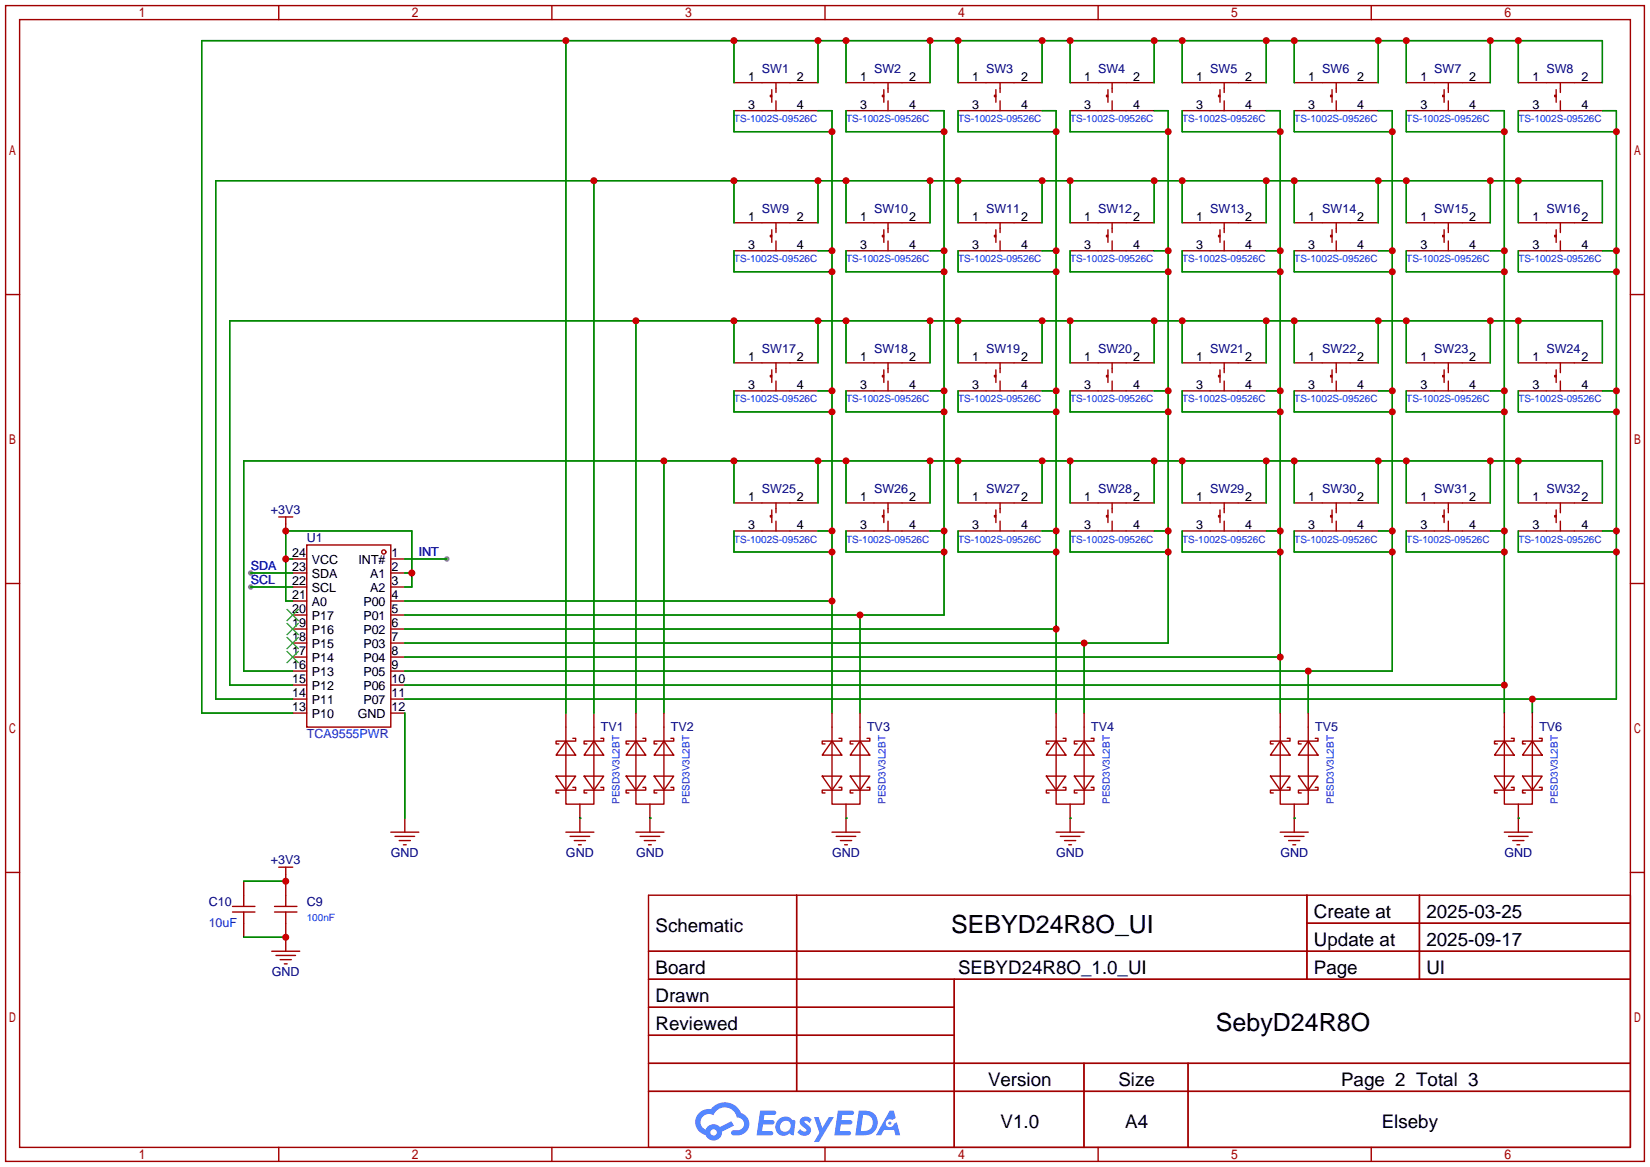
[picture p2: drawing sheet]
<svg xmlns="http://www.w3.org/2000/svg" width="299mm" height="212mm" viewBox="0 0 299 212" stroke-linecap="round" stroke-linejoin="round" font-family="sans-serif">
<g fill="#999">
<circle cx="81" cy="101.3" r=".51"/>
<circle cx="45.5" cy="103.9" r=".51"/>
<circle cx="45.5" cy="106.4" r=".51"/>
</g>
<g fill="none" stroke="#a10000" stroke-width=".25">
<path d="M1 1h297.2v209.6h-297.2zM3.6 3.6h292.1v204.4h-292.1zM50.5 1v2.6M100.1 1v2.6M149.6 1v2.6M199.1 1v2.6M248.7 1v2.6M1 53.4h2.6M295.7 53.4h2.5M1 105.8h2.6M295.7 105.8h2.5M1 158.2h2.6"/>
<path d="M295.7 158.2h2.5M117.6 162.3h178.1v45.7h-178.1zM117.6 172.5h178.1M117.6 177.5h178.1M144.5 162.3v35.6M173 177.5v30.5M237 162.3v15.2M237 167.4h58.7M257.4 162.3v15.2M117.6 182.6h55.4M117.6 192.8h178.1M117.6 187.7h55.4"/>
<path d="M117.6 197.9h178.1M196.6 192.8v15.2M215.4 192.8v15.2M50.5 208v2.6M100.1 208v2.6M149.6 208v2.6M199.1 208v2.6M248.7 208v2.6"/>
</g>
<g fill="#5487ff">
<path d="M145.3 202.7a1.3 1.3 0 0 1 1.9 .3l-.4 .6a.54 .54 0 0 0-.9-.2l.1 .2a1.58 1.58 0 0 1 1 1.5 1.43 1.43 0 0 1-2.4 .2l.5-.6a.64 .64 0 0 0 .5 .5 .64 .64 0 0 0 .7-.3l-.2-.2a1.6 1.6 0 0 1-1.1-1.6z"/>
<path d="M147.6 202.5h.9l.6 2 1.2-2h.9l-2.7 4.6h-.9l1-1.7z"/>
<path d="M137.8 201.4h1.7a1.31 1.31 0 0 1 1.2 .2 .4 .4 0 0 1-.3 .5l-1.8 .1-.1 .9h1.6a.4 .4 0 0 1 .4 .4 .4 .4 0 0 1-.5 .4h-1.6l-.2 1.2h.8a1.23 1.23 0 0 1 1.2 .2 .39 .39 0 0 1-.4 .5h-2.6z"/>
<path d="M151.9 201.4h1.7a1.32 1.32 0 0 1 1.2 .2 .39 .39 0 0 1-.3 .5l-1.8 .1-.1 .9h1.6a.4 .4 0 0 1 .4 .4 .4 .4 0 0 1-.4 .4h-1.7l-.2 1.2h.8a1.23 1.23 0 0 1 1.2 .1 .39 .39 0 0 1-.4 .6h-2.6z"/>
<path d="M161.3 201.4h.8l.3 1.3-.6 .4a.75 .75 0 0 0-1.1 .3 .75 .75 0 0 0 .5 1 .75 .75 0 0 0 .9-.7l.5-.2 .6 2.3h-.8l-.3-.9h-1.8l-.5 .9h-1z"/>
<path d="M155.7 201.4l-.6 4.4h1.5a2.27 2.27 0 0 0 2.6-2.2 2.27 2.27 0 0 0-2.7-2.2zM156.5 202.1a1.5 1.5 0 0 1 1.8 1.6 1.5 1.5 0 0 1-1.9 1.4h-.3z"/>
<path d="M141.2 203a1.62 1.62 0 0 0-.4 2.1 1.62 1.62 0 0 0 2 .6l.4-.2 .3 .3h.4l.3-2.4-.1-.3-.5-.1a1.58 1.58 0 0 0-2.4 0zM141.8 203.5a.99 .99 0 0 1 1.6 .3 .99 .99 0 0 1-.9 1.4 .94 .94 0 0 1-1-.6 .94 .94 0 0 1 .3-1.1z"/>
<path d="M126.8 201.8a2.37 2.37 0 0 0 1.1 4 1.54 1.54 0 0 0 1.8 1 1.54 1.54 0 0 0 1.2-1.6l2.2-1.1-.5-.8-2 1a1.57 1.57 0 0 0-2.7 .5 1.5 1.5 0 0 1-.7-2.1 1.5 1.5 0 0 1 2.2-.5 2.23 2.23 0 0 1 2.3-1.4 2.23 2.23 0 0 1 2 1.8 1.16 1.16 0 0 1 1.2 1.1 1.16 1.16 0 0 1-1.1 1.2h-.7a.47 .47 0 0 0-.5 .4 .47 .47 0 0 0 .4 .5 2.23 2.23 0 0 0 2.3-.6 2.23 2.23 0 0 0 .4-2.3 2.16 2.16 0 0 0-1.3-1.1 3.2 3.2 0 0 0-5.5-.7l-1.1 .1zM128.8 205.3a.6 .6 0 0 1 1.2 0 .6 .6 0 0 1-1.2 0z"/>
<circle cx="161.4" cy="203.6" r=".28"/>
</g>
<g fill="none" stroke="#a10000" stroke-width=".25">
<path d="M133.1 15h15.2M140 17.3h-.3v.2h.3M140 16.3v2.2M140.7 15v1.8M140.7 18.3v1.8M153.4 15h15.3M160.3 17.3h-.3v.2h.3M160.3 16.3v2.2M161 15v1.8M161 18.3v1.8M173.7 15h15.3M180.6 17.3h-.3v.2h.3"/>
<path d="M180.6 16.3v2.2M181.4 15v1.8M181.4 18.3v1.8M194.1 15h15.2M200.9 17.3h-.2v.2h.2M200.9 16.3v2.2M201.7 15v1.8M201.7 18.3v1.8M214.4 15h15.2M221.2 17.3h-.2v.2h.2M221.2 16.3v2.2M222 15v1.8"/>
<path d="M222 18.3v1.8M234.7 15h15.2M241.6 17.3h-.3v.2h.3M241.6 16.3v2.2M242.3 15v1.8M242.3 18.3v1.8M255 15h15.3M261.9 17.3h-.3v.2h.3M261.9 16.3v2.2M262.6 15v1.8M262.6 18.3v1.8M275.3 15h15.3"/>
<path d="M282.2 17.3h-.3v.2h.3M282.2 16.3v2.2M283 15v1.8M283 18.3v1.8M133.1 20.1h15.2M153.4 20.1h15.3M173.7 20.1h15.3M194.1 20.1h15.2M214.4 20.1h15.2M234.7 20.1h15.2M255 20.1h15.3M275.3 20.1h15.3"/>
<path d="M133.1 40.4h15.2M133.1 45.5h15.2M140 42.7h-.3v.2h.3M140 41.7v2.2M140.7 40.4v1.8M140.7 43.7v1.8M153.4 40.4h15.3M153.4 45.5h15.3M160.3 42.7h-.3v.2h.3M160.3 41.7v2.2M161 40.4v1.8M161 43.7v1.8"/>
<path d="M173.7 40.4h15.3M173.7 45.5h15.3M180.6 42.7h-.3v.2h.3M180.6 41.7v2.2M181.4 40.4v1.8M181.4 43.7v1.8M194.1 40.4h15.2M194.1 45.5h15.2M200.9 42.7h-.2v.2h.2M200.9 41.7v2.2M201.7 40.4v1.8M201.7 43.7v1.8"/>
<path d="M214.4 40.4h15.2M214.4 45.5h15.2M221.2 42.7h-.2v.2h.2M221.2 41.7v2.2M222 40.4v1.8M222 43.7v1.8M234.7 40.4h15.2M234.7 45.5h15.2M241.6 42.7h-.3v.2h.3M241.6 41.7v2.2M242.3 40.4v1.8M242.3 43.7v1.8"/>
<path d="M255 40.4h15.3M255 45.5h15.3M261.9 42.7h-.3v.2h.3M261.9 41.7v2.2M262.6 40.4v1.8M262.6 43.7v1.8M275.3 40.4h15.3M275.3 45.5h15.3M282.2 42.7h-.3v.2h.3M282.2 41.7v2.2M283 40.4v1.8M283 43.7v1.8"/>
<path d="M133.1 65.8h15.2M133.1 70.9h15.2M140 68.1h-.3v.2h.3M140 67.1v2.2M140.7 65.8v1.8M140.7 69.1v1.8M153.4 65.8h15.3M153.4 70.9h15.3M160.3 68.1h-.3v.2h.3M160.3 67.1v2.2M161 65.8v1.8M161 69.1v1.8"/>
<path d="M173.7 65.8h15.3M173.7 70.9h15.3M180.6 68.1h-.3v.2h.3M180.6 67.1v2.2M181.4 65.8v1.8M181.4 69.1v1.8M194.1 65.8h15.2M194.1 70.9h15.2M200.9 68.1h-.2v.2h.2M200.9 67.1v2.2M201.7 65.8v1.8M201.7 69.1v1.8"/>
<path d="M214.4 65.8h15.2M214.4 70.9h15.2M221.2 68.1h-.2v.2h.2M221.2 67.1v2.2M222 65.8v1.8M222 69.1v1.8M234.7 65.8h15.2M234.7 70.9h15.2M241.6 68.1h-.3v.2h.3M241.6 67.1v2.2M242.3 65.8v1.8M242.3 69.1v1.8"/>
<path d="M255 65.8h15.3M255 70.9h15.3M261.9 68.1h-.3v.2h.3M261.9 67.1v2.2M262.6 65.8v1.8M262.6 69.1v1.8M275.3 65.8h15.3M275.3 70.9h15.3M282.2 68.1h-.3v.2h.3M282.2 67.1v2.2M283 65.8v1.8M283 69.1v1.8"/>
<path d="M50.5 93.7h2.6M51.8 93.7v2.6M55.6 98.8h15.3v33h-15.3zM133.1 91.2h15.2M133.1 96.3h15.2M140 93.5h-.3v.2h.3M140 92.5v2.2M140.7 91.2v1.8M140.7 94.5v1.8M153.4 91.2h15.3M153.4 96.3h15.3M160.3 93.5h-.3v.2h.3"/>
<path d="M160.3 92.5v2.2M161 91.2v1.8M161 94.5v1.8M173.7 91.2h15.3M173.7 96.3h15.3M180.6 93.5h-.3v.2h.3M180.6 92.5v2.2M181.4 91.2v1.8M181.4 94.5v1.8M194.1 91.2h15.2M194.1 96.3h15.2M200.9 93.5h-.2v.2h.2"/>
<path d="M200.9 92.5v2.2M201.7 91.2v1.8M201.7 94.5v1.8M214.4 91.2h15.2M214.4 96.3h15.2M221.2 93.5h-.2v.2h.2M221.2 92.5v2.2M222 91.2v1.8M222 94.5v1.8M234.7 91.2h15.2M234.7 96.3h15.2M241.6 93.5h-.3v.2h.3"/>
<path d="M241.6 92.5v2.2M242.3 91.2v1.8M242.3 94.5v1.8M255 91.2h15.3M255 96.3h15.3M261.9 93.5h-.3v.2h.3M261.9 92.5v2.2M262.6 91.2v1.8M262.6 94.5v1.8M275.3 91.2h15.3M275.3 96.3h15.3M282.2 93.5h-.3v.2h.3"/>
<path d="M282.2 92.5v2.2M283 91.2v1.8M283 94.5v1.8M53.1 101.3h2.5M53.1 103.9h2.5M53.1 106.4h2.5M53.1 109h2.5M53.1 111.5h2.5M53.1 114h2.5M53.1 116.6h2.5M53.1 119.1h2.5M70.9 101.3h2.5"/>
<path d="M70.9 103.9h2.5M70.9 106.4h2.5M70.9 109h2.5M70.9 111.5h2.5M70.9 114h2.5M70.9 116.6h2.5M70.9 119.1h2.5M53.1 121.7h2.5M53.1 124.2h2.5M53.1 126.7h2.5M53.1 129.3h2.5M70.9 121.7h2.5"/>
<path d="M70.9 124.2h2.5M70.9 126.7h2.5M70.9 129.3h2.5M102.6 134.4l1.8 2.5h-3.6zM102.6 129.3v16.5h5.1v-16.5M103.9 133.9h.5v.5h-3.6v.5h.5M107.7 134.4l1.8 2.5h-3.6zM109 133.9h.5v.5h-3.6v.5h.5M115.3 134.4l1.8 2.5h-3.6zM115.3 129.3v16.5h5.1v-16.5M116.6 133.9h.5v.5h-3.6v.5h.5M120.4 134.4l1.8 2.5h-3.6z"/>
<path d="M121.7 133.9h.5v.5h-3.6v.5h.5M150.9 134.4l1.8 2.5h-3.6zM150.9 129.3v16.5h5.1v-16.5M152.1 133.9h.6v.5h-3.6v.5h.5M156 134.4l1.7 2.5h-3.5zM157.2 133.9h.5v.5h-3.5v.5h.5M191.5 134.4l1.8 2.5h-3.6zM191.5 129.3v16.5h5.1v-16.5M192.8 133.9h.5v.5h-3.6v.5h.5M196.6 134.4l1.8 2.5h-3.6zM197.9 133.9h.5v.5h-3.6v.5h.5M232.2 134.4l1.7 2.5h-3.5z"/>
<path d="M232.2 129.3v16.5h5v-16.5M233.4 133.9h.5v.5h-3.5v.5h.5M237.2 134.4l1.8 2.5h-3.5zM238.5 133.9h.5v.5h-3.5v.5h.5M272.8 134.4l1.8 2.5h-3.6zM272.8 129.3v16.5h5.1v-16.5M274.1 133.9h.5v.5h-3.6v.5h.5M277.9 134.4l1.8 2.5h-3.6zM279.1 133.9h.6v.5h-3.6v.5h.5M44.2 159.8v4.5M50.5 157.2h2.6M51.8 157.2v7.1"/>
<path d="M70.9 150.9h5M71.6 151.6h3.6M72.4 152.4h2M73.2 153.2h.5M73.4 148.3v2.6M100.8 140.7h3.6l-1.8 2.6zM102.6 150.9h5.1M103.4 151.6h3.5M103.9 142.7h.5v.6h-3.6v.5h.5M104.1 152.4h2.1M104.9 153.2h.5M105.2 145.8v5.1"/>
<path d="M105.9 140.7h3.6l-1.8 2.6zM109 142.7h.5v.6h-3.6v.5h.5M113.5 140.7h3.6l-1.8 2.6zM115.3 150.9h5.1M116.1 151.6h3.5M116.6 142.7h.5v.6h-3.6v.5h.5M116.8 152.4h2.1M117.6 153.2h.5M117.9 145.8v5.1M118.6 140.7h3.6l-1.8 2.6zM121.7 142.7h.5v.6h-3.6v.5h.5M149.1 140.7h3.6l-1.8 2.6z"/>
<path d="M150.9 150.9h5.1M151.6 151.6h3.6M152.1 142.7h.6v.6h-3.6v.5h.5M152.4 152.4h2M153.2 153.2h.5M153.4 145.8v5.1M154.2 140.7h3.5l-1.7 2.6zM157.2 142.7h.5v.6h-3.5v.5h.5M189.7 140.7h3.6l-1.8 2.6zM191.5 150.9h5.1M192.3 151.6h3.5M192.8 142.7h.5v.6h-3.6v.5h.5"/>
<path d="M193 152.4h2.1M193.8 153.2h.5M194.1 145.8v5.1M194.8 140.7h3.6l-1.8 2.6zM197.9 142.7h.5v.6h-3.6v.5h.5M230.4 140.7h3.5l-1.7 2.6zM232.2 150.9h5M232.9 151.6h3.6M233.4 142.7h.5v.6h-3.5v.5h.5M233.7 152.4h2M234.4 153.2h.5M234.7 145.8v5.1"/>
<path d="M235.5 140.7h3.5l-1.8 2.6zM238.5 142.7h.5v.6h-3.5v.5h.5M271 140.7h3.6l-1.8 2.6zM272.8 150.9h5.1M273.6 151.6h3.5M274.1 142.7h.5v.6h-3.6v.5h.5M274.3 152.4h2.1M275.1 153.2h.5M275.3 145.8v5.1M276.1 140.7h3.6l-1.8 2.6zM279.1 142.7h.6v.6h-3.6v.5h.5M42.2 165.4h4"/>
<path d="M42.2 164.3h4M44.2 165.4v4.5M49.3 172.5h5.1M49.8 165.4h4M49.8 164.3h4M50 173.2h3.6M50.8 174h2M51.6 174.8h.5M51.8 165.4v7.1"/>
<circle cx="69.6" cy="100.1" r=".38"/>
</g>
<path d="M52.1 118.1l2 2M52.1 115.6l2 2M52.1 113l2 2.1M52.1 110.5l2 2M54.1 118.1l-2 2M54.1 115.6l-2 2M54.1 113l-2 2.1M54.1 110.5l-2 2" fill="none" stroke="#3c3" stroke-width=".25"/>
<g fill="none" stroke="#008700" stroke-width=".25">
<path d="M102.6 7.4v121.9M133.1 7.4v7.6M148.3 7.4v7.6M153.4 7.4v7.6M168.7 7.4v7.6M173.7 7.4v7.6M189 7.4v7.6M194.1 7.4v7.6M209.3 7.4v7.6M214.4 7.4v7.6M229.6 7.4v7.6M234.7 7.4v7.6"/>
<path d="M249.9 7.4v7.6M255 7.4v7.6M270.3 7.4v7.6M275.3 7.4v7.6M290.6 15v-7.6h-254v121.9h16.5M107.7 32.8v96.5M133.1 20.1v3.8h17.8M133.1 32.8v7.6M148.3 20.1h2.6v109.2M148.3 32.8v7.6M153.4 20.1v3.8h17.8M153.4 32.8v7.6"/>
<path d="M168.7 20.1h2.5v91.4h-97.8M168.7 32.8v7.6M173.7 20.1v3.8h17.8M173.7 32.8v7.6M189 20.1h2.5v109.2M189 32.8v7.6M194.1 20.1v3.8h17.7M194.1 32.8v7.6M209.3 20.1h2.5v96.5h-138.4M209.3 32.8v7.6M214.4 20.1v3.8h17.8M214.4 32.8v7.6"/>
<path d="M229.6 20.1h2.6v109.2M229.6 32.8v7.6M234.7 20.1v3.8h17.8M234.7 32.8v7.6M249.9 20.1h2.6v101.6h-179.1M249.9 32.8v7.6M255 20.1v3.8h17.8M255 32.8v7.6M270.3 20.1h2.5v109.2M270.3 32.8v7.6M275.3 20.1v3.8h17.8M275.3 32.8v7.6"/>
<path d="M290.6 20.1h2.5v106.6h-219.7M115.3 58.2v71.1M133.1 45.5v3.8h17.8M133.1 58.2v7.6M148.3 45.5h2.6M148.3 58.2v7.6M153.4 45.5v3.8h17.8M153.4 58.2v7.6M168.7 45.5h2.5M168.7 58.2v7.6M173.7 45.5v3.8h17.8M173.7 58.2v7.6"/>
<path d="M189 45.5h2.5M189 58.2v7.6M194.1 45.5v3.8h17.7M194.1 58.2v7.6M209.3 45.5h2.5M209.3 58.2v7.6M214.4 45.5v3.8h17.8M214.4 58.2v7.6M229.6 45.5h2.6M229.6 58.2v7.6M234.7 45.5v3.8h17.8M234.7 58.2v7.6"/>
<path d="M249.9 45.5h2.6M249.9 58.2v7.6M255 45.5v3.8h17.8M255 58.2v7.6M270.3 45.5h2.5M270.3 58.2v7.6M275.3 45.5v3.8h17.8M275.3 58.2v7.6M290.6 45.5h2.5M290.6 40.4v-7.6h-251.5v93.9h14M133.1 70.9v3.8h17.8M148.3 70.9h2.6"/>
<path d="M153.4 70.9v3.8h17.8M168.7 70.9h2.5M173.7 70.9v3.8h17.8M189 70.9h2.5M194.1 70.9v3.8h17.7M209.3 70.9h2.5M214.4 70.9v3.8h17.8M229.6 70.9h2.6M234.7 70.9v3.8h17.8M249.9 70.9h2.6M255 70.9v3.8h17.8M270.3 70.9h2.5"/>
<path d="M275.3 70.9v3.8h17.8M290.6 70.9h2.5M290.6 65.8v-7.6h-248.9v66h11.4M120.4 83.6v45.7M133.1 96.3v3.8h17.8M133.1 83.6v7.6M148.3 96.3h2.6M148.3 83.6v7.6M153.4 96.3v3.8h17.8M153.4 83.6v7.6M168.7 96.3h2.5M168.7 83.6v7.6"/>
<path d="M173.7 96.3v3.8h17.8M173.7 83.6v7.6M189 96.3h2.5M189 83.6v7.6M194.1 96.3v3.8h17.7M194.1 83.6v7.6M209.3 96.3h2.5M209.3 83.6v7.6M214.4 96.3v3.8h17.8M214.4 83.6v7.6M229.6 96.3h2.6M229.6 83.6v7.6"/>
<path d="M234.7 96.3v3.8h17.8M234.7 83.6v7.6M249.9 96.3h2.6M249.9 83.6v7.6M255 96.3v3.8h17.8M255 83.6v7.6M270.3 96.3h2.5M270.3 83.6v7.6M275.3 96.3v3.8h17.8M275.3 83.6v7.6M290.6 96.3h2.5M290.6 91.2v-7.6h-246.4v38.1h8.9"/>
<path d="M45.5 103.9h7.6M45.5 106.4h7.6M51.8 101.3h1.3M73.4 106.4h1.3v-10.1h-22.9v12.7h1.3M73.4 109h77.5M73.4 114h118.1M73.4 119.1h158.8M73.4 103.9h1.3M73.4 101.3h7.6M156 111.5v17.8M196.6 116.6v12.7M73.4 124.2h199.4"/>
<path d="M73.4 129.3v19M237.2 121.7v7.6M277.9 126.7v2.6M44.2 159.8h7.6M105.2 148.3h.1M117.9 148.3h.1M153.4 148.3h.1M194.1 148.3h.1M234.7 148.3h.1M275.3 148.3h.1M44.2 169.9h7.6"/>
</g>
<g fill="#c00">
<circle cx="150.9" cy="109" r=".63"/>
<circle cx="150.9" cy="100.1" r=".63"/>
<circle cx="150.9" cy="96.3" r=".63"/>
<circle cx="150.9" cy="74.7" r=".63"/>
<circle cx="150.9" cy="70.9" r=".63"/>
<circle cx="150.9" cy="49.3" r=".63"/>
<circle cx="150.9" cy="45.5" r=".63"/>
<circle cx="150.9" cy="23.9" r=".63"/>
<circle cx="171.2" cy="100.1" r=".63"/>
<circle cx="171.2" cy="96.3" r=".63"/>
<circle cx="171.2" cy="74.7" r=".63"/>
<circle cx="171.2" cy="70.9" r=".63"/>
<circle cx="171.2" cy="49.3" r=".63"/>
<circle cx="171.2" cy="45.5" r=".63"/>
<circle cx="171.2" cy="23.9" r=".63"/>
<circle cx="156" cy="111.5" r=".63"/>
<circle cx="191.5" cy="114" r=".63"/>
<circle cx="191.5" cy="100.1" r=".63"/>
<circle cx="191.5" cy="96.3" r=".63"/>
<circle cx="191.5" cy="74.7" r=".63"/>
<circle cx="191.5" cy="70.9" r=".63"/>
<circle cx="191.5" cy="49.3" r=".63"/>
<circle cx="191.5" cy="45.5" r=".63"/>
<circle cx="191.5" cy="23.9" r=".63"/>
<circle cx="211.8" cy="100.1" r=".63"/>
<circle cx="211.8" cy="96.3" r=".63"/>
<circle cx="211.8" cy="74.7" r=".63"/>
<circle cx="211.8" cy="70.9" r=".63"/>
<circle cx="211.8" cy="49.3" r=".63"/>
<circle cx="211.8" cy="45.5" r=".63"/>
<circle cx="211.8" cy="23.9" r=".63"/>
<circle cx="196.6" cy="116.6" r=".63"/>
<circle cx="232.2" cy="119.1" r=".63"/>
<circle cx="232.2" cy="100.1" r=".63"/>
<circle cx="232.2" cy="96.3" r=".63"/>
<circle cx="232.2" cy="74.7" r=".63"/>
<circle cx="232.2" cy="70.9" r=".63"/>
<circle cx="232.2" cy="49.3" r=".63"/>
<circle cx="232.2" cy="45.5" r=".63"/>
<circle cx="232.2" cy="23.9" r=".63"/>
<circle cx="252.5" cy="100.1" r=".63"/>
<circle cx="252.5" cy="96.3" r=".63"/>
<circle cx="252.5" cy="74.7" r=".63"/>
<circle cx="252.5" cy="70.9" r=".63"/>
<circle cx="252.5" cy="49.3" r=".63"/>
<circle cx="252.5" cy="45.5" r=".63"/>
<circle cx="252.5" cy="23.9" r=".63"/>
<circle cx="237.2" cy="121.7" r=".63"/>
<circle cx="272.8" cy="100.1" r=".63"/>
<circle cx="272.8" cy="124.2" r=".63"/>
<circle cx="272.8" cy="96.3" r=".63"/>
<circle cx="272.8" cy="74.7" r=".63"/>
<circle cx="272.8" cy="70.9" r=".63"/>
<circle cx="272.8" cy="49.3" r=".63"/>
<circle cx="272.8" cy="45.5" r=".63"/>
<circle cx="272.8" cy="23.9" r=".63"/>
<circle cx="293.1" cy="100.1" r=".63"/>
<circle cx="293.1" cy="96.3" r=".63"/>
<circle cx="293.1" cy="74.7" r=".63"/>
<circle cx="293.1" cy="70.9" r=".63"/>
<circle cx="293.1" cy="49.3" r=".63"/>
<circle cx="293.1" cy="45.5" r=".63"/>
<circle cx="293.1" cy="23.9" r=".63"/>
<circle cx="277.9" cy="126.7" r=".63"/>
<circle cx="275.3" cy="7.4" r=".63"/>
<circle cx="270.3" cy="7.4" r=".63"/>
<circle cx="255" cy="7.4" r=".63"/>
<circle cx="249.9" cy="7.4" r=".63"/>
<circle cx="234.7" cy="7.4" r=".63"/>
<circle cx="229.6" cy="7.4" r=".63"/>
<circle cx="214.4" cy="7.4" r=".63"/>
<circle cx="209.3" cy="7.4" r=".63"/>
<circle cx="194.1" cy="7.4" r=".63"/>
<circle cx="189" cy="7.4" r=".63"/>
<circle cx="173.7" cy="7.4" r=".63"/>
<circle cx="168.7" cy="7.4" r=".63"/>
<circle cx="153.4" cy="7.4" r=".63"/>
<circle cx="148.3" cy="7.4" r=".63"/>
<circle cx="133.1" cy="7.4" r=".63"/>
<circle cx="102.6" cy="7.4" r=".63"/>
<circle cx="275.3" cy="32.8" r=".63"/>
<circle cx="270.3" cy="32.8" r=".63"/>
<circle cx="255" cy="32.8" r=".63"/>
<circle cx="249.9" cy="32.8" r=".63"/>
<circle cx="234.7" cy="32.8" r=".63"/>
<circle cx="229.6" cy="32.8" r=".63"/>
<circle cx="214.4" cy="32.8" r=".63"/>
<circle cx="209.3" cy="32.8" r=".63"/>
<circle cx="194.1" cy="32.8" r=".63"/>
<circle cx="189" cy="32.8" r=".63"/>
<circle cx="173.7" cy="32.8" r=".63"/>
<circle cx="168.7" cy="32.8" r=".63"/>
<circle cx="153.4" cy="32.8" r=".63"/>
<circle cx="148.3" cy="32.8" r=".63"/>
<circle cx="133.1" cy="32.8" r=".63"/>
<circle cx="107.7" cy="32.8" r=".63"/>
<circle cx="275.3" cy="58.2" r=".63"/>
<circle cx="270.3" cy="58.2" r=".63"/>
<circle cx="255" cy="58.2" r=".63"/>
<circle cx="249.9" cy="58.2" r=".63"/>
<circle cx="234.7" cy="58.2" r=".63"/>
<circle cx="229.6" cy="58.2" r=".63"/>
<circle cx="214.4" cy="58.2" r=".63"/>
<circle cx="209.3" cy="58.2" r=".63"/>
<circle cx="194.1" cy="58.2" r=".63"/>
<circle cx="189" cy="58.2" r=".63"/>
<circle cx="173.7" cy="58.2" r=".63"/>
<circle cx="168.7" cy="58.2" r=".63"/>
<circle cx="153.4" cy="58.2" r=".63"/>
<circle cx="148.3" cy="58.2" r=".63"/>
<circle cx="133.1" cy="58.2" r=".63"/>
<circle cx="115.3" cy="58.2" r=".63"/>
<circle cx="275.3" cy="83.6" r=".63"/>
<circle cx="270.3" cy="83.6" r=".63"/>
<circle cx="255" cy="83.6" r=".63"/>
<circle cx="249.9" cy="83.6" r=".63"/>
<circle cx="234.7" cy="83.6" r=".63"/>
<circle cx="229.6" cy="83.6" r=".63"/>
<circle cx="214.4" cy="83.6" r=".63"/>
<circle cx="209.3" cy="83.6" r=".63"/>
<circle cx="194.1" cy="83.6" r=".63"/>
<circle cx="189" cy="83.6" r=".63"/>
<circle cx="173.7" cy="83.6" r=".63"/>
<circle cx="168.7" cy="83.6" r=".63"/>
<circle cx="153.4" cy="83.6" r=".63"/>
<circle cx="148.3" cy="83.6" r=".63"/>
<circle cx="133.1" cy="83.6" r=".63"/>
<circle cx="120.4" cy="83.6" r=".63"/>
<circle cx="51.8" cy="101.3" r=".63"/>
<circle cx="51.8" cy="96.3" r=".63"/>
<circle cx="74.7" cy="103.9" r=".63"/>
<circle cx="51.8" cy="159.8" r=".63"/>
<circle cx="51.8" cy="169.9" r=".63"/>
</g>
<g font-size="4.5">
<text x="172.5" y="169.2">SEBYD24R8O_UI</text>
<text x="220.5" y="187">SebyD24R8O</text>
</g>
<g font-size="3.4">
<text x="238.3" y="166.4">Create at</text>
<text x="258.7" y="166.4">2025-03-25</text>
<text x="118.9" y="168.9">Schematic</text>
<text x="238.3" y="171.4">Update at</text>
<text x="258.7" y="171.4">2025-09-17</text>
<text x="118.9" y="176.5">Board</text>
<text x="173.7" y="176.5">SEBYD24R8O_1.0_UI</text>
<text x="238.3" y="176.5">Page</text>
<text x="258.7" y="176.5">UI</text>
<text x="118.9" y="181.6">Drawn</text>
<text x="118.9" y="186.7">Reviewed</text>
<text x="179.2" y="196.8">Version</text>
<text x="202.8" y="196.8">Size</text>
<text x="243.2" y="196.8">Page 2 Total 3</text>
<text x="181.4" y="204.5">V1.0</text>
<text x="204.1" y="204.5">A4</text>
<text x="250.6" y="204.5">Elseby</text>
</g>
<g font-size="2.3">
<text x="135.6" y="14.7">1</text>
<text x="144.5" y="14.7">2</text>
<text x="156" y="14.7">1</text>
<text x="164.8" y="14.7">2</text>
<text x="176.3" y="14.7">1</text>
<text x="185.2" y="14.7">2</text>
<text x="196.6" y="14.7">1</text>
<text x="205.5" y="14.7">2</text>
<text x="216.9" y="14.7">1</text>
<text x="225.8" y="14.7">2</text>
<text x="237.2" y="14.7">1</text>
<text x="246.1" y="14.7">2</text>
<text x="257.6" y="14.7">1</text>
<text x="266.4" y="14.7">2</text>
<text x="277.9" y="14.7">1</text>
<text x="286.8" y="14.7">2</text>
<text x="135.6" y="19.8">3</text>
<text x="144.5" y="19.8">4</text>
<text x="156" y="19.8">3</text>
<text x="164.8" y="19.8">4</text>
<text x="176.3" y="19.8">3</text>
<text x="185.2" y="19.8">4</text>
<text x="196.6" y="19.8">3</text>
<text x="205.5" y="19.8">4</text>
<text x="216.9" y="19.8">3</text>
<text x="225.8" y="19.8">4</text>
<text x="237.2" y="19.8">3</text>
<text x="246.1" y="19.8">4</text>
<text x="257.6" y="19.8">3</text>
<text x="266.4" y="19.8">4</text>
<text x="277.9" y="19.8">3</text>
<text x="286.8" y="19.8">4</text>
<text x="135.6" y="40.1">1</text>
<text x="144.5" y="40.1">2</text>
<text x="156" y="40.1">1</text>
<text x="164.8" y="40.1">2</text>
<text x="176.3" y="40.1">1</text>
<text x="185.2" y="40.1">2</text>
<text x="196.6" y="40.1">1</text>
<text x="205.5" y="40.1">2</text>
<text x="216.9" y="40.1">1</text>
<text x="225.8" y="40.1">2</text>
<text x="237.2" y="40.1">1</text>
<text x="246.1" y="40.1">2</text>
<text x="257.6" y="40.1">1</text>
<text x="266.4" y="40.1">2</text>
<text x="277.9" y="40.1">1</text>
<text x="286.8" y="40.1">2</text>
<text x="135.6" y="45.2">3</text>
<text x="144.5" y="45.2">4</text>
<text x="156" y="45.2">3</text>
<text x="164.8" y="45.2">4</text>
<text x="176.3" y="45.2">3</text>
<text x="185.2" y="45.2">4</text>
<text x="196.6" y="45.2">3</text>
<text x="205.5" y="45.2">4</text>
<text x="216.9" y="45.2">3</text>
<text x="225.8" y="45.2">4</text>
<text x="237.2" y="45.2">3</text>
<text x="246.1" y="45.2">4</text>
<text x="257.6" y="45.2">3</text>
<text x="266.4" y="45.2">4</text>
<text x="277.9" y="45.2">3</text>
<text x="286.8" y="45.2">4</text>
<text x="135.6" y="65.5">1</text>
<text x="144.5" y="65.5">2</text>
<text x="156" y="65.5">1</text>
<text x="164.8" y="65.5">2</text>
<text x="176.3" y="65.5">1</text>
<text x="185.2" y="65.5">2</text>
<text x="196.6" y="65.5">1</text>
<text x="205.5" y="65.5">2</text>
<text x="216.9" y="65.5">1</text>
<text x="225.8" y="65.5">2</text>
<text x="237.2" y="65.5">1</text>
<text x="246.1" y="65.5">2</text>
<text x="257.6" y="65.5">1</text>
<text x="266.4" y="65.5">2</text>
<text x="277.9" y="65.5">1</text>
<text x="286.8" y="65.5">2</text>
<text x="135.6" y="70.6">3</text>
<text x="144.5" y="70.6">4</text>
<text x="156" y="70.6">3</text>
<text x="164.8" y="70.6">4</text>
<text x="176.3" y="70.6">3</text>
<text x="185.2" y="70.6">4</text>
<text x="196.6" y="70.6">3</text>
<text x="205.5" y="70.6">4</text>
<text x="216.9" y="70.6">3</text>
<text x="225.8" y="70.6">4</text>
<text x="237.2" y="70.6">3</text>
<text x="246.1" y="70.6">4</text>
<text x="257.6" y="70.6">3</text>
<text x="266.4" y="70.6">4</text>
<text x="277.9" y="70.6">3</text>
<text x="286.8" y="70.6">4</text>
<text x="135.6" y="90.9">1</text>
<text x="135.6" y="96">3</text>
<text x="144.5" y="90.9">2</text>
<text x="144.5" y="96">4</text>
<text x="156" y="90.9">1</text>
<text x="156" y="96">3</text>
<text x="164.8" y="90.9">2</text>
<text x="164.8" y="96">4</text>
<text x="176.3" y="90.9">1</text>
<text x="176.3" y="96">3</text>
<text x="185.2" y="90.9">2</text>
<text x="185.2" y="96">4</text>
<text x="196.6" y="90.9">1</text>
<text x="196.6" y="96">3</text>
<text x="205.5" y="90.9">2</text>
<text x="205.5" y="96">4</text>
<text x="216.9" y="90.9">1</text>
<text x="216.9" y="96">3</text>
<text x="225.8" y="90.9">2</text>
<text x="225.8" y="96">4</text>
<text x="237.2" y="90.9">1</text>
<text x="237.2" y="96">3</text>
<text x="246.1" y="90.9">2</text>
<text x="246.1" y="96">4</text>
<text x="257.6" y="90.9">1</text>
<text x="257.6" y="96">3</text>
<text x="266.4" y="90.9">2</text>
<text x="266.4" y="96">4</text>
<text x="277.9" y="90.9">1</text>
<text x="277.9" y="96">3</text>
<text x="286.8" y="90.9">2</text>
<text x="286.8" y="96">4</text>
<text x="53" y="101">24</text>
<text x="71" y="101">1</text>
<text x="53" y="106.1">22</text>
<text x="53" y="103.6">23</text>
<text x="56.6" y="107.4">SCL</text>
<text x="56.6" y="104.8">SDA</text>
<text x="56.6" y="102.3">VCC</text>
<text x="65" y="102.3">INT#</text>
<text x="67.2" y="104.8">A1</text>
<text x="67.2" y="107.4">A2</text>
<text x="71" y="103.6">2</text>
<text x="71" y="106.1">3</text>
<text x="53" y="113.7">19</text>
<text x="53" y="111.2">20</text>
<text x="53" y="108.7">21</text>
<text x="56.6" y="112.5">P17</text>
<text x="56.6" y="109.9">A0</text>
<text x="65.9" y="109.9">P00</text>
<text x="65.9" y="112.5">P01</text>
<text x="71" y="108.7">4</text>
<text x="71" y="111.2">5</text>
<text x="71" y="113.7">6</text>
<text x="53" y="118.8">17</text>
<text x="53" y="116.3">18</text>
<text x="56.6" y="117.5">P15</text>
<text x="56.6" y="115">P16</text>
<text x="65.9" y="115">P02</text>
<text x="65.9" y="117.5">P03</text>
<text x="71" y="116.3">7</text>
<text x="71" y="118.8">8</text>
<text x="53" y="123.9">15</text>
<text x="53" y="121.4">16</text>
<text x="56.6" y="125.2">P12</text>
<text x="56.6" y="122.6">P13</text>
<text x="56.6" y="120.1">P14</text>
<text x="65.9" y="120.1">P04</text>
<text x="65.9" y="122.6">P05</text>
<text x="65.9" y="125.2">P06</text>
<text x="71" y="121.4">9</text>
<text x="71" y="123.9">10</text>
<text x="53" y="129">13</text>
<text x="53" y="126.4">14</text>
<text x="56.6" y="130.2">P10</text>
<text x="56.6" y="127.7">P11</text>
<text x="64.9" y="130.2">GND</text>
<text x="65.9" y="127.7">P07</text>
<text x="71" y="126.4">11</text>
<text x="71" y="129">12</text>
</g>
<g font-size="2.3" fill="#000080">
<text x="138.2" y="13.2">SW1</text>
<text x="158.5" y="13.2">SW2</text>
<text x="178.8" y="13.2">SW3</text>
<text x="199.1" y="13.2">SW4</text>
<text x="219.5" y="13.2">SW5</text>
<text x="239.8" y="13.2">SW6</text>
<text x="260.1" y="13.2">SW7</text>
<text x="280.4" y="13.2">SW8</text>
<text x="138.2" y="38.6">SW9</text>
<text x="158.5" y="38.6">SW10</text>
<text x="178.8" y="38.6">SW11</text>
<text x="199.1" y="38.6">SW12</text>
<text x="219.5" y="38.6">SW13</text>
<text x="239.8" y="38.6">SW14</text>
<text x="260.1" y="38.6">SW15</text>
<text x="280.4" y="38.6">SW16</text>
<text x="138.2" y="64">SW17</text>
<text x="158.5" y="64">SW18</text>
<text x="178.8" y="64">SW19</text>
<text x="199.1" y="64">SW20</text>
<text x="219.5" y="64">SW21</text>
<text x="239.8" y="64">SW22</text>
<text x="260.1" y="64">SW23</text>
<text x="280.4" y="64">SW24</text>
<text x="138.2" y="89.4">SW25</text>
<text x="158.5" y="89.4">SW26</text>
<text x="178.8" y="89.4">SW27</text>
<text x="199.1" y="89.4">SW28</text>
<text x="219.5" y="89.4">SW29</text>
<text x="239.8" y="89.4">SW30</text>
<text x="260.1" y="89.4">SW31</text>
<text x="280.4" y="89.4">SW32</text>
<text x="49.1" y="93.2">+3V3</text>
<text x="55.6" y="98.3">U1</text>
<text x="109" y="132.6">TV1</text>
<text x="121.7" y="132.6">TV2</text>
<text x="157.2" y="132.6">TV3</text>
<text x="197.9" y="132.6">TV4</text>
<text x="238.5" y="132.6">TV5</text>
<text x="279.1" y="132.6">TV6</text>
<text x="70.9" y="155.4">GND</text>
<text x="102.6" y="155.4">GND</text>
<text x="115.3" y="155.4">GND</text>
<text x="150.9" y="155.4">GND</text>
<text x="191.5" y="155.4">GND</text>
<text x="232.2" y="155.4">GND</text>
<text x="272.8" y="155.4">GND</text>
<text x="49.1" y="156.7">+3V3</text>
<text x="37.8" y="164.3">C10</text>
<text x="55.6" y="164.3">C9</text>
<text x="49.3" y="177">GND</text>
</g>
<g font-size="2.3" fill="#00f">
<text x="75.9" y="100.8">INT</text>
<text x="45.5" y="103.3">SDA</text>
<text x="45.5" y="105.9">SCL</text>
<text x="55.6" y="133.8">TCA9555PWR</text>
<text x="37.8" y="168.1">10uF</text>
</g>
<g font-size="1.8" fill="#00f">
<text x="133.1" y="22.2">TS-1002S-09526C</text>
<text x="153.4" y="22.2">TS-1002S-09526C</text>
<text x="173.7" y="22.2">TS-1002S-09526C</text>
<text x="194.1" y="22.2">TS-1002S-09526C</text>
<text x="214.4" y="22.2">TS-1002S-09526C</text>
<text x="234.7" y="22.2">TS-1002S-09526C</text>
<text x="255" y="22.2">TS-1002S-09526C</text>
<text x="275.3" y="22.2">TS-1002S-09526C</text>
<text x="133.1" y="47.6">TS-1002S-09526C</text>
<text x="153.4" y="47.6">TS-1002S-09526C</text>
<text x="173.7" y="47.6">TS-1002S-09526C</text>
<text x="194.1" y="47.6">TS-1002S-09526C</text>
<text x="214.4" y="47.6">TS-1002S-09526C</text>
<text x="234.7" y="47.6">TS-1002S-09526C</text>
<text x="255" y="47.6">TS-1002S-09526C</text>
<text x="275.3" y="47.6">TS-1002S-09526C</text>
<text x="133.1" y="73">TS-1002S-09526C</text>
<text x="153.4" y="73">TS-1002S-09526C</text>
<text x="173.7" y="73">TS-1002S-09526C</text>
<text x="194.1" y="73">TS-1002S-09526C</text>
<text x="214.4" y="73">TS-1002S-09526C</text>
<text x="234.7" y="73">TS-1002S-09526C</text>
<text x="255" y="73">TS-1002S-09526C</text>
<text x="275.3" y="73">TS-1002S-09526C</text>
<text x="133.1" y="98.4">TS-1002S-09526C</text>
<text x="153.4" y="98.4">TS-1002S-09526C</text>
<text x="173.7" y="98.4">TS-1002S-09526C</text>
<text x="194.1" y="98.4">TS-1002S-09526C</text>
<text x="214.4" y="98.4">TS-1002S-09526C</text>
<text x="234.7" y="98.4">TS-1002S-09526C</text>
<text x="255" y="98.4">TS-1002S-09526C</text>
<text x="275.3" y="98.4">TS-1002S-09526C</text>
<text x="112.3" y="145.8" transform="rotate(-90 112.3 145.8)">PESD3V3L2BT</text>
<text x="125" y="145.8" transform="rotate(-90 125 145.8)">PESD3V3L2BT</text>
<text x="160.6" y="145.8" transform="rotate(-90 160.6 145.8)">PESD3V3L2BT</text>
<text x="201.2" y="145.8" transform="rotate(-90 201.2 145.8)">PESD3V3L2BT</text>
<text x="241.9" y="145.8" transform="rotate(-90 241.9 145.8)">PESD3V3L2BT</text>
<text x="282.5" y="145.8" transform="rotate(-90 282.5 145.8)">PESD3V3L2BT</text>
<text x="55.6" y="167">100nF</text>
</g>
</svg>
